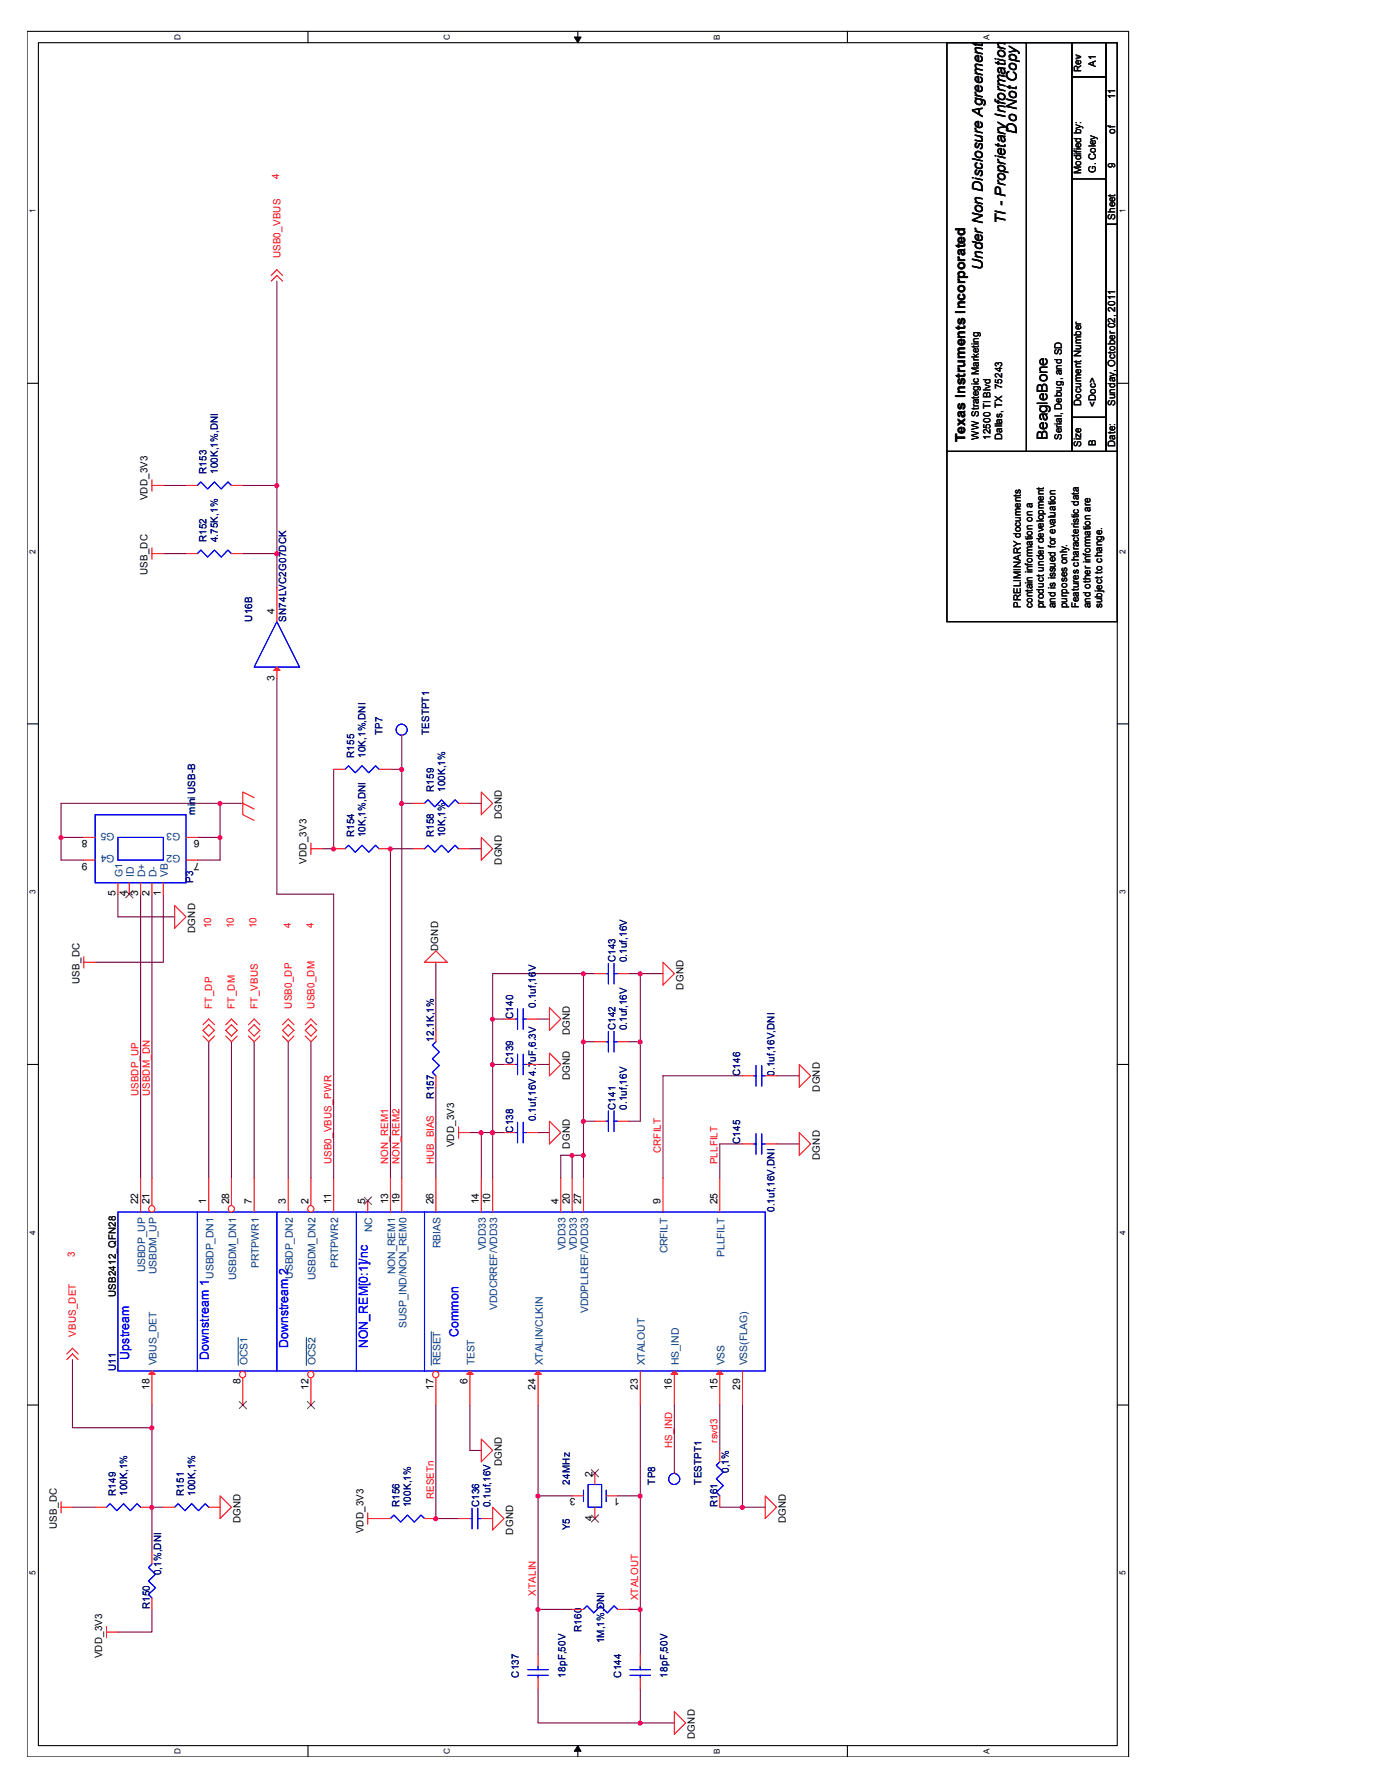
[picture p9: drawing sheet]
<svg xmlns="http://www.w3.org/2000/svg" width="216mm" height="279mm" viewBox="0 0 216 279" stroke-linecap="round" stroke-linejoin="round" font-family="sans-serif">
<path d="M4.2 4.9h172.5v270.3h-172.5zM6 6.7h168.9v266.7h-168.9z" fill="none" stroke="#000" stroke-width=".17"/>
<g fill="#fff">
<path d="M4.4 246h1.4v.7h-1.4z"/>
<path d="M175.1 246h1.4v.7h-1.4z"/>
</g>
<path d="M4.2 220h1.8M174.9 220h1.8" fill="none" stroke="#000" stroke-width=".17"/>
<g fill="#fff">
<path d="M4.4 192.7h1.4v.7h-1.4z"/>
<path d="M175.1 192.7h1.4v.7h-1.4z"/>
</g>
<path d="M4.2 166.7h1.8M174.9 166.7h1.8" fill="none" stroke="#000" stroke-width=".17"/>
<g fill="#fff">
<path d="M4.4 139.4h1.4v.6h-1.4z"/>
<path d="M175.1 139.4h1.4v.6h-1.4z"/>
</g>
<path d="M4.2 113.4h1.8M174.9 113.4h1.8" fill="none" stroke="#000" stroke-width=".17"/>
<g fill="#fff">
<path d="M4.4 86h1.4v.7h-1.4z"/>
<path d="M175.1 86h1.4v.7h-1.4z"/>
</g>
<path d="M4.2 60h1.8M174.9 60h1.8" fill="none" stroke="#000" stroke-width=".17"/>
<g fill="#fff">
<path d="M4.4 32.7h1.4v.7h-1.4z"/>
<path d="M175.1 32.7h1.4v.7h-1.4z"/>
<path d="M27.1 273.8h1.4v.9h-1.4z"/>
<path d="M27.1 5.3h1.4v.9h-1.4z"/>
<path d="M69.3 273.8h1.4v.9h-1.4z"/>
<path d="M69.3 5.3h1.4v.9h-1.4z"/>
</g>
<path d="M48.2 4.9v1.8M48.2 273.4v1.8" fill="none" stroke="#000" stroke-width=".17"/>
<g fill="#fff">
<path d="M111.5 273.9h1.4v.8h-1.4z"/>
<path d="M111.5 5.4h1.4v.8h-1.4z"/>
</g>
<path d="M90.5 4.9v1.8M90.5 273.4v1.8" fill="none" stroke="#000" stroke-width=".17"/>
<path d="M89.9 5.8h1.1l-.5 .9zM90.5 273.4l.5 .9h-1.1z" fill="#000" stroke="#000" stroke-width=".16"/>
<g fill="#fff">
<path d="M153.8 273.9h1.4v.8h-1.4z"/>
<path d="M153.8 5.4h1.4v.8h-1.4z"/>
</g>
<path d="M132.7 4.9v1.8M148.3 6.7h12.4v64h-12.4zM160.7 6.7h7.1v64h-7.1zM167.8 12h5.3v53.4h-5.3zM167.8 6.7h5.3v5.3h-5.3zM173.1 6.7h1.8v28.4h-1.8zM167.8 28h5.3M173.1 35.1h1.8v35.6h-1.8zM148.3 70.7h26.6v26.7h-26.6zM167.8 65.4h5.3v5.3h-5.3zM132.7 273.4v1.8" fill="none" stroke="#000" stroke-width=".17"/>
<g fill="none" stroke="#800040" stroke-width=".17">
<path d="M43.3 44v48M25.6 76h3.5M38 76h5.3M25.6 86.7h3.5M38 86.7h5.3M43.3 106.3v33.7h8.9v44.5M62.9 115.1v69.4M9.6 131.1h3.5M30.9 131.1h3.6M34.5 125.8v8.9h-3.6M38 125.8h-28.4v8.9h3.5M52.2 120.5v12.4h-1.7"/>
<path d="M61.1 120.5h1.8M62.9 125.8h1.8M64.7 132.9h-3.6v51.6M73.6 125.8h1.8M73.6 132.9h1.8M18.5 140v3.6h8.8M22 140v44.5M23.8 140v44.5M25.6 140v10.7h-10.7M68.2 150.7v10.7M77.1 159.6h1.8M84.2 159.6h1.8"/>
<path d="M91.4 152.5v23.1M93.1 152.5h-16v32M98.5 152.5h5.3M100.2 152.5v23.1h-1.7M32.7 163.2v21.3M36.2 163.2v21.3M39.8 163.2v21.3M45.1 163.2v21.3M48.7 163.2v21.3M68.2 170.3v14.2M73.6 177.4h5.3M75.4 177.4v7.1"/>
<path d="M77.1 166.7h1.8M84.2 177.4h1.8M84.2 166.7h1.8M91.4 163.2h1.7M93.1 175.6h-1.7v5.3M98.5 163.2h1.7M116.2 168.5h-12.4v16M116.2 179.2h-3.5v5.3M121.6 179.2h3.5M121.6 168.5h3.5M89.6 180.9v3.6M91.4 180.9h-3.6v3.6"/>
<path d="M91.4 180.9v3.6M11.3 212.9v10.7h12.5M11.3 236.1h3.6M23.8 220v23.2M23.8 236.1h1.8M68.2 220v17.8h3.6M73.6 220v7.2h1.8M84.2 220v14.3M89.6 234.3h-5.4v17.8M96.7 234.3h3.5M100.2 220v39.2M105.6 220v10.7"/>
<path d="M112.7 220v7.2M112.7 236.1h7.1M116.2 220v16.1M23.8 252.1v3.5h-5.3M84.2 252.1v7.1M84.2 252.1h5.4M98.5 252.1h1.7M84.2 264.5v5.3h21.4M100.2 264.5v5.3"/>
</g>
<g fill="#f0f" stroke="#f0f" stroke-width=".17">
<circle cx="89.6" cy="181" r=".32"/>
<circle cx="91.3" cy="152.5" r=".32"/>
<circle cx="77.1" cy="166.7" r=".32"/>
<circle cx="61.1" cy="133" r=".32"/>
<circle cx="116.2" cy="236.1" r=".32"/>
<circle cx="62.9" cy="125.8" r=".32"/>
<circle cx="62.9" cy="120.5" r=".32"/>
<circle cx="52.2" cy="133" r=".32"/>
<circle cx="34.4" cy="131.2" r=".32"/>
<circle cx="9.5" cy="131.2" r=".32"/>
<circle cx="34.4" cy="125.8" r=".32"/>
<circle cx="77.1" cy="177.4" r=".32"/>
<circle cx="75.3" cy="177.4" r=".32"/>
<circle cx="91.3" cy="181" r=".32"/>
<circle cx="91.3" cy="163.2" r=".32"/>
<circle cx="100.2" cy="152.5" r=".32"/>
<circle cx="100.2" cy="163.2" r=".32"/>
<circle cx="91.3" cy="175.6" r=".32"/>
<circle cx="68.2" cy="237.9" r=".32"/>
<circle cx="100.2" cy="269.9" r=".32"/>
<circle cx="100.2" cy="234.3" r=".32"/>
<circle cx="100.2" cy="252.1" r=".32"/>
<circle cx="84.2" cy="234.3" r=".32"/>
<circle cx="84.2" cy="252.1" r=".32"/>
<circle cx="77.1" cy="159.6" r=".32"/>
<circle cx="43.3" cy="76.1" r=".32"/>
<circle cx="23.8" cy="223.6" r=".32"/>
<circle cx="23.8" cy="236.1" r=".32"/>
<circle cx="43.3" cy="86.7" r=".32"/>
</g>
<g fill="none" stroke="#f00" stroke-width=".17">
<path d="M42.5 43.1l.8-.9 .9 .9M42.5 44l.8-.9 .9 .9M23.8 75.1v1.8M23.8 76h1.8M29.1 76h1.8M36.2 76h1.8M23.8 86.7h1.8M23.8 85.8v1.8M29.1 86.7h1.8M36.2 86.7h1.8M43.3 92v5.4M43.3 104.5v1.8"/>
<path d="M62.9 115.1h.1M13.1 134.7h1.8M13.1 131.1h1.8M18.5 138.3v1.7M20.2 138.3v1.7M22 138.3v1.7M23.8 138.3v1.7M25.6 138.3v1.7M29.1 134.7h1.8M29.1 131.1h1.8M38 125.8l1.8 .9M39.8 124.9l-1.8-.9v3.6l1.8 .9"/>
<path d="M48.7 132.9h1.8M48.7 132v1.8M52.2 132.9h1.8M52.2 120.5h1.8M59.4 132.9h1.7M59.4 120.5h1.7M64.7 132.9h1.8M64.7 125.8h1.8M71.8 132.9h1.8M71.8 125.8h1.8M75.4 124l1.7 1.8-1.7 1.8zM75.4 131.1l1.7 1.8-1.7 1.8z"/>
<path d="M13.1 150.7h1.8M13.1 149.8v1.8M27.3 141.8l1.8 1.8-1.8 1.8zM66.5 150.7l1.7-1.8 1.8 1.8zM78.9 159.6h1.8M82.5 159.6h1.7M86 157.8l1.8 1.8-1.8 1.8zM93.1 152.5h1.8M96.7 152.5h1.8M103.8 150.7l1.8 1.8-1.8 1.8zM31.8 162.3l.9 .9 .9-.9M31.8 160.5l.9-.9 .9 .9"/>
<path d="M32.7 160.5l.9 .9-.9 .9-.9-.9zM35.3 162.3l.9 .9 .9-.9M35.3 160.5l.9-.9 .9 .9M36.2 160.5l.9 .9-.9 .9-.9-.9zM38.9 162.3l.9 .9 .9-.9M38.9 160.5l.9-.9 .9 .9M39.8 160.5l.9 .9-.9 .9-.9-.9zM44.2 162.3l.9 .9 .9-.9M44.2 160.5l.9-.9 .9 .9M45.1 160.5l.9 .9-.9 .9-.9-.9zM47.8 162.3l.9 .9 .9-.9M47.8 160.5l.9-.9 .9 .9"/>
<path d="M48.7 160.5l.9 .9-.9 .9-.9-.9zM71.8 177.4h1.8M71.8 176.5v1.8M78.9 177.4h1.8M78.9 166.7h1.8M82.5 177.4h1.7M82.5 166.7h1.7M86 164.9l1.8 1.8-1.8 1.8zM86 175.6l1.8 1.8-1.8 1.8zM93.1 175.6h1.8M93.1 163.2h1.8M96.7 175.6h1.8"/>
<path d="M96.7 163.2h1.8M116.2 168.5h1.8M116.2 179.2h1.8M119.8 168.5h1.8M119.8 179.2h1.8M125.1 177.4l1.8 1.8-1.8 1.7zM125.1 166.7l1.8 1.8-1.8 1.8zM22 184.5v5.3M10.5 212l.8-.8 .9 .8M10.5 212.9l.8-.9 .9 .9M9.6 236.1h1.7M9.6 235.2v1.7"/>
<path d="M14.9 236.1h1.8M22 236.1h1.8M25.6 236.1h1.7M32.7 236.1h1.8M34.5 234.3l1.7 1.8-1.7 1.7zM57.6 237.8h3.5M57.6 236.9v1.8M66.5 237.8h1.7M75.4 225.4l1.7 1.8-1.7 1.7zM77.1 236.1l1.8 1.7-1.8 1.8zM89.6 234.3h1.8M93.1 230.7v1.8"/>
<path d="M93.1 236.1v1.7M94.9 234.3h1.8M105.6 230.7h.1M112.7 227.2v1.7M112.7 234.3v1.8M119.8 234.3l1.8 1.8-1.8 1.7zM16.7 255.6h1.8M16.7 254.7v1.8M23.8 243.2v1.7M23.8 250.3v1.8M84.2 259.2v1.7M89.6 252.1h1.8"/>
<path d="M96.7 252.1h1.8M100.2 259.2v1.7M84.2 262.7v1.8M100.2 262.7v1.8M105.6 268.1l1.8 1.7-1.8 1.8z"/>
</g>
<g fill="none" stroke="#00f" stroke-width=".17">
<path d="M30.9 76l.6-.5 1 1.1 1.1-1.1 1 1.1 1.1-1.1 .5 .5M30.9 86.7l.6-.6 1 1.1 1.1-1.1 1 1.1 1.1-1.1 .5 .6M43.3 97.4l3.6 7.1h-7.1zM14.9 127.6h14.2v10.7h-14.2zM18.5 131.1h7.1v3.6h-7.1zM54 120.5l.6-.6 1 1.1 1.1-1.1 1 1.1 1.1-1.1 .6 .6M54 132.9l.6-.5 1 1.1 1.1-1.1 1 1.1 1.1-1.1 .6 .5M66.5 132.9l.5-.5 1.1 1.1 1-1.1 1.1 1.1 1-1.1 .6 .5M66.5 125.8l.5-.5 1.1 1.1 1-1.1 1.1 1.1 1-1.1 .6 .5M80.7 159.6h.3M81 158v3.2M81.9 158v3.2"/>
<path d="M81.9 159.6h.6M94.9 152.5h.3M95.2 150.9v3.2M96.1 150.9v3.2M96.1 152.5h.6M80.7 166.7h.3M80.7 177.4h.3M81 165.1v3.2M81 175.8v3.2M81.9 166.7h.6M81.9 165.1v3.2M81.9 175.8v3.2"/>
<path d="M81.9 177.4h.6M94.9 175.6h.3M94.9 163.2h.3M95.2 161.5v3.3M95.2 174v3.2M96.1 175.6h.6M96.1 161.5v3.3M96.1 174v3.2M96.1 163.2h.6M118 168.5h.4M118 179.2h.4M118.4 166.9v3.2"/>
<path d="M118.4 177.5v3.3M119.3 168.5h.5M119.3 166.9v3.2M119.3 177.5v3.3M119.3 179.2h.5M18.5 189.8h101.3v24.9h-101.3zM30.9 189.8v24.9M43.3 189.8v24.9M55.8 189.8v24.9M66.5 189.8v24.9M16.7 236.1l.5-.6 1.1 1.1 1-1.1 1.1 1.1 1.1-1.1 .5 .6M27.3 236.1l.6-.6 1.1 1.1 1-1.1 1.1 1.1 1-1.1 .6 .6"/>
<path d="M61.1 237.8l.6-.5 1 1.1 1.1-1.1 1.1 1.1 1-1.1 .6 .5M91.4 233.4v1.8M92.1 232.5h2.1v3.6h-2.1zM94.9 233.4v1.8M112.7 228.9l-.6 .6 1.1 1-1.1 1.1 1.1 1.1-1.1 1 .6 .6M23.8 244.9l-.6 .6 1.1 1-1.1 1.1 1.1 1.1-1.1 1 .6 .6M91.4 252.1l.5-.6 1.1 1.1 1-1.1 1.1 1.1 1-1.1 .6 .6M82.6 261.5h3.3M82.6 262.4h3.3M84.2 260.9v.6M84.2 262.4v.3M98.6 261.5h3.3"/>
<path d="M98.6 262.4h3.3M100.2 260.9v.6M100.2 262.4v.3"/>
<circle cx="62.9" cy="114.3" r=".87"/>
<circle cx="105.5" cy="231.6" r=".87"/>
</g>
<path d="M43.3 104.5l.6 .5h-1.1z" fill="#f00" stroke="#f00" stroke-width=".17"/>
<path d="M19.7 139.5l1.1 1.1M20.8 139.4l-1.1 1.2M92.6 230.2l1.1 1.1M92.6 237.3l1.1 1.1M93.7 230.1l-1.1 1.2M93.7 237.2l-1.1 1.2" fill="none" stroke="#804000" stroke-width=".16"/>
<circle cx="23.8" cy="189.3" r=".5" fill="#fff" stroke="#f00" stroke-width=".17"/>
<path d="M23.8 184.5v4.3M32.7 184.5v5.3M45.1 184.5v5.3" fill="none" stroke="#f00" stroke-width=".17"/>
<circle cx="36.2" cy="189.3" r=".5" fill="#fff" stroke="#f00" stroke-width=".17"/>
<path d="M36.2 184.5v4.3" fill="none" stroke="#f00" stroke-width=".17"/>
<circle cx="48.7" cy="189.3" r=".5" fill="#fff" stroke="#f00" stroke-width=".17"/>
<path d="M39.8 184.5v5.3M48.7 184.5v4.3M52.2 184.5v5.3M23.8 214.7v5.3" fill="none" stroke="#f00" stroke-width=".17"/>
<path d="M23.3 215.2l.5-.5 .5 .5z" fill="#f00" stroke="#f00" stroke-width=".17"/>
<circle cx="38" cy="215.3" r=".5" fill="#fff" stroke="#f00" stroke-width=".17"/>
<path d="M38 215.8v4.2" fill="none" stroke="#f00" stroke-width=".17"/>
<path d="M37.5 219.5l1.1 1.1M38.6 219.5l-1.1 1.1" fill="none" stroke="#804000" stroke-width=".16"/>
<path d="M37.3 209.5v4.3" fill="none" stroke="#004080" stroke-width=".16"/>
<circle cx="48.7" cy="215.3" r=".5" fill="#fff" stroke="#f00" stroke-width=".17"/>
<path d="M57.6 188v1.8M61.1 184.5v5.3M62.9 184.5v5.3M68.2 184.5v5.3M48.7 215.8v4.2M84.2 214.7v5.3M100.2 214.7v5.3" fill="none" stroke="#f00" stroke-width=".17"/>
<path d="M57 187.5l1.2 1.1M58.2 187.5l-1.2 1.1M48.1 219.5l1.2 1.1M49.3 219.5l-1.2 1.1" fill="none" stroke="#804000" stroke-width=".16"/>
<path d="M48 209.5v4.3" fill="none" stroke="#004080" stroke-width=".16"/>
<path d="M83.7 215.2l.5-.5 .6 .5z" fill="#f00" stroke="#f00" stroke-width=".17"/>
<circle cx="68.2" cy="215.3" r=".5" fill="#fff" stroke="#f00" stroke-width=".17"/>
<g fill="none" stroke="#f00" stroke-width=".17">
<path d="M68.2 161.4v1.8M68.2 168.5v1.8M75.4 184.5v5.3M77.1 184.5v5.3M87.8 184.5v5.3M89.6 184.5v5.3M91.4 184.5v5.3M103.8 184.5v5.3M112.7 184.5v5.3M68.2 215.8v4.2M73.6 214.7v5.3M105.6 214.7v5.3"/>
<path d="M112.7 214.7v5.3M116.2 214.7v5.3M71.8 237.8h1.8M75.4 237.8h1.7"/>
</g>
<path d="M67.5 208.5v5.3" fill="none" stroke="#004080" stroke-width=".16"/>
<g fill="#f00" stroke="#f00" stroke-width=".17">
<path d="M112.2 215.2l.5-.5 .5 .5z"/>
<path d="M73.1 215.2l.5-.5 .5 .5z"/>
<path d="M105.1 215.2l.5-.5 .5 .5z"/>
</g>
<path d="M68.2 163.2l-.5 .5 1.1 1.1-1.1 1 1.1 1.1-1.1 1 .5 .6M73.6 237.8h.3M73.9 236.2v3.2M74.8 237.8h.6M74.8 236.2v3.2" fill="none" stroke="#00f" stroke-width=".17"/>
<g fill="#f0f" stroke="#f0f" stroke-width=".17">
<circle cx="89.6" cy="181" r=".32"/>
<circle cx="91.3" cy="152.5" r=".32"/>
<circle cx="77.1" cy="166.7" r=".32"/>
<circle cx="61.1" cy="133" r=".32"/>
<circle cx="116.2" cy="236.1" r=".32"/>
<circle cx="62.9" cy="125.8" r=".32"/>
<circle cx="62.9" cy="120.5" r=".32"/>
<circle cx="52.2" cy="133" r=".32"/>
<circle cx="34.4" cy="131.2" r=".32"/>
<circle cx="9.5" cy="131.2" r=".32"/>
<circle cx="34.4" cy="125.8" r=".32"/>
<circle cx="77.1" cy="177.4" r=".32"/>
<circle cx="75.3" cy="177.4" r=".32"/>
<circle cx="91.3" cy="181" r=".32"/>
<circle cx="91.3" cy="163.2" r=".32"/>
<circle cx="100.2" cy="152.5" r=".32"/>
<circle cx="100.2" cy="163.2" r=".32"/>
<circle cx="91.3" cy="175.6" r=".32"/>
<circle cx="68.2" cy="237.9" r=".32"/>
<circle cx="100.2" cy="269.9" r=".32"/>
<circle cx="100.2" cy="234.3" r=".32"/>
<circle cx="100.2" cy="252.1" r=".32"/>
<circle cx="84.2" cy="234.3" r=".32"/>
<circle cx="84.2" cy="252.1" r=".32"/>
<circle cx="77.1" cy="159.6" r=".32"/>
<circle cx="43.3" cy="76.1" r=".32"/>
<circle cx="23.8" cy="223.6" r=".32"/>
<circle cx="23.8" cy="236.1" r=".32"/>
<circle cx="43.3" cy="86.7" r=".32"/>
</g>
<g font-size="2.3">
<text x="159.2" y="20.9" transform="rotate(-90 159.2 20.9)">Do Not Copy</text>
<text x="157.4" y="35.1" transform="rotate(-90 157.4 35.1)">TI - Proprietary Information</text>
<text x="153.9" y="42.2" transform="rotate(-90 153.9 42.2)">Under Non Disclosure Agreement</text>
<text x="164" y="68.9" transform="rotate(-90 164 68.9)">BeagleBone</text>
</g>
<text font-size="2.1" x="151.1" y="69.3" transform="rotate(-90 151.1 69.3)">Texas Instruments Incorporated</text>
<g font-size="1.9" fill="#00f">
<text x="71.8" y="209.4" transform="rotate(-90 71.8 209.4)">Common</text>
<text x="20.2" y="212.9" transform="rotate(-90 20.2 212.9)">Upstream</text>
<text x="32.7" y="212.9" transform="rotate(-90 32.7 212.9)">Downstream 1</text>
<text x="45.1" y="211.2" transform="rotate(-90 45.1 211.2)">Downstream 2</text>
<text x="57.6" y="211.2" transform="rotate(-90 57.6 211.2)">NON_REM[0:1]/nc</text>
</g>
<g font-size="1.6">
<text x="169.2" y="11.3" transform="rotate(-90 169.2 11.3)">Rev</text>
<text x="171.6" y="10.4" transform="rotate(-90 171.6 10.4)">A1</text>
<text x="174.6" y="15.6" transform="rotate(-90 174.6 15.6)">11</text>
<text x="174.6" y="20.9" transform="rotate(-90 174.6 20.9)">of</text>
<text x="169.2" y="27.3" transform="rotate(-90 169.2 27.3)">Modified by:</text>
<text x="171.6" y="27.1" transform="rotate(-90 171.6 27.1)">G. Coley</text>
<text x="174.6" y="26.2" transform="rotate(-90 174.6 26.2)">9</text>
<text x="174.6" y="34.4" transform="rotate(-90 174.6 34.4)">Sheet</text>
<text x="169.2" y="63.6" transform="rotate(-90 169.2 63.6)">Document Number</text>
<text x="171.6" y="63.8" transform="rotate(-90 171.6 63.8)">&lt;Doc&gt;</text>
<text x="174.6" y="63.6" transform="rotate(-90 174.6 63.6)">Sunday, October 02, 2011</text>
<text x="153.2" y="68.9" transform="rotate(-90 153.2 68.9)">WW Strategic Marketing</text>
<text x="155.1" y="68.9" transform="rotate(-90 155.1 68.9)">12500 TI Blvd</text>
<text x="156.9" y="68.9" transform="rotate(-90 156.9 68.9)">Dallas, TX 75243</text>
<text x="166.2" y="68.9" transform="rotate(-90 166.2 68.9)">Serial, Debug, and SD</text>
<text x="169.2" y="70" transform="rotate(-90 169.2 70)">Size</text>
<text x="171.6" y="69.8" transform="rotate(-90 171.6 69.8)">B</text>
<text x="174.6" y="70" transform="rotate(-90 174.6 70)">Date:</text>
<text x="23.1" y="78.4" transform="rotate(-90 23.1 78.4)">VDD_3V3</text>
<text x="23.1" y="90.1" transform="rotate(-90 23.1 90.1)">USB_DC</text>
<text x="159.8" y="95.3" transform="rotate(-90 159.8 95.3)">PRELIMINARY documents</text>
<text x="161.6" y="95.3" transform="rotate(-90 161.6 95.3)">contain information on a</text>
<text x="163.4" y="95.3" transform="rotate(-90 163.4 95.3)">product under development</text>
<text x="165.3" y="95.3" transform="rotate(-90 165.3 95.3)">and is issued for evaluation</text>
<text x="167.1" y="95.3" transform="rotate(-90 167.1 95.3)">purposes only.</text>
<text x="168.9" y="95.3" transform="rotate(-90 168.9 95.3)">Features characteristic data</text>
<text x="170.7" y="95.3" transform="rotate(-90 170.7 95.3)">and other information are</text>
<text x="172.6" y="95.3" transform="rotate(-90 172.6 95.3)">subject to change.</text>
<text x="43" y="96.1" transform="rotate(-90 43 96.1)">4</text>
<text x="43" y="106.6" transform="rotate(-90 43 106.6)">3</text>
<text x="13.7" y="131.5" transform="rotate(-180 13.7 131.5)">8</text>
<text x="31.2" y="131.5" transform="rotate(-180 31.2 131.5)">6</text>
<text x="78.6" y="128.3" transform="rotate(-90 78.6 128.3)">DGND</text>
<text x="13.7" y="135.1" transform="rotate(-180 13.7 135.1)">9</text>
<text x="31.2" y="135.1" transform="rotate(-180 31.2 135.1)">7</text>
<text x="48" y="135.3" transform="rotate(-90 48 135.3)">VDD_3V3</text>
<text x="78.6" y="135.4" transform="rotate(-90 78.6 135.4)">DGND</text>
<text x="18.1" y="140.4" transform="rotate(-90 18.1 140.4)">5</text>
<text x="19.9" y="140.4" transform="rotate(-90 19.9 140.4)">4</text>
<text x="21.6" y="140.4" transform="rotate(-90 21.6 140.4)">3</text>
<text x="23.4" y="140.4" transform="rotate(-90 23.4 140.4)">2</text>
<text x="25.2" y="140.4" transform="rotate(-90 25.2 140.4)">1</text>
<text x="30.6" y="146.1" transform="rotate(-90 30.6 146.1)">DGND</text>
<text x="68.6" y="148.9" transform="rotate(-90 68.6 148.9)">DGND</text>
<text x="12.4" y="154.1" transform="rotate(-90 12.4 154.1)">USB_DC</text>
<text x="107" y="155" transform="rotate(-90 107 155)">DGND</text>
<text x="89.2" y="162.1" transform="rotate(-90 89.2 162.1)">DGND</text>
<text x="89.2" y="169.2" transform="rotate(-90 89.2 169.2)">DGND</text>
<text x="128.4" y="171" transform="rotate(-90 128.4 171)">DGND</text>
<text x="71.1" y="179.7" transform="rotate(-90 71.1 179.7)">VDD_3V3</text>
<text x="89.2" y="179.9" transform="rotate(-90 89.2 179.9)">DGND</text>
<text x="128.4" y="181.7" transform="rotate(-90 128.4 181.7)">DGND</text>
<text x="21.6" y="188.6" transform="rotate(-90 21.6 188.6)">22</text>
<text x="23.4" y="188.6" transform="rotate(-90 23.4 188.6)">21</text>
<text x="32.3" y="188.6" transform="rotate(-90 32.3 188.6)">1</text>
<text x="35.9" y="188.6" transform="rotate(-90 35.9 188.6)">28</text>
<text x="39.4" y="188.6" transform="rotate(-90 39.4 188.6)">7</text>
<text x="44.7" y="188.6" transform="rotate(-90 44.7 188.6)">3</text>
<text x="48.3" y="188.6" transform="rotate(-90 48.3 188.6)">2</text>
<text x="51.9" y="188.6" transform="rotate(-90 51.9 188.6)">11</text>
<text x="57.2" y="188.6" transform="rotate(-90 57.2 188.6)">5</text>
<text x="60.7" y="188.6" transform="rotate(-90 60.7 188.6)">13</text>
<text x="62.5" y="188.6" transform="rotate(-90 62.5 188.6)">19</text>
<text x="67.9" y="188.6" transform="rotate(-90 67.9 188.6)">26</text>
<text x="75" y="188.6" transform="rotate(-90 75 188.6)">14</text>
<text x="76.7" y="188.6" transform="rotate(-90 76.7 188.6)">10</text>
<text x="87.4" y="188.6" transform="rotate(-90 87.4 188.6)">4</text>
<text x="89.2" y="188.6" transform="rotate(-90 89.2 188.6)">20</text>
<text x="91" y="188.6" transform="rotate(-90 91 188.6)">27</text>
<text x="103.4" y="188.6" transform="rotate(-90 103.4 188.6)">9</text>
<text x="112.3" y="188.6" transform="rotate(-90 112.3 188.6)">25</text>
<text x="18.1" y="203.2" transform="rotate(-90 18.1 203.2)">USB2412_QFN28</text>
<text x="23.4" y="217.7" transform="rotate(-90 23.4 217.7)">18</text>
<text x="37.6" y="216.8" transform="rotate(-90 37.6 216.8)">8</text>
<text x="48.3" y="217.7" transform="rotate(-90 48.3 217.7)">12</text>
<text x="67.9" y="217.7" transform="rotate(-90 67.9 217.7)">17</text>
<text x="73.2" y="216.8" transform="rotate(-90 73.2 216.8)">6</text>
<text x="83.9" y="217.7" transform="rotate(-90 83.9 217.7)">24</text>
<text x="99.9" y="217.7" transform="rotate(-90 99.9 217.7)">23</text>
<text x="105.2" y="217.7" transform="rotate(-90 105.2 217.7)">16</text>
<text x="112.3" y="217.7" transform="rotate(-90 112.3 217.7)">15</text>
<text x="115.9" y="217.7" transform="rotate(-90 115.9 217.7)">29</text>
<text x="78.6" y="229.7" transform="rotate(-90 78.6 229.7)">DGND</text>
<text x="92.8" y="231.3" transform="rotate(-90 92.8 231.3)">2</text>
<text x="8.9" y="239.4" transform="rotate(-90 8.9 239.4)">USB_DC</text>
<text x="37.7" y="238.5" transform="rotate(-90 37.7 238.5)">DGND</text>
<text x="90.1" y="234.7" transform="rotate(-180 90.1 234.7)">3</text>
<text x="92.8" y="238.2" transform="rotate(-90 92.8 238.2)">4</text>
<text x="97" y="234.7" transform="rotate(-180 97 234.7)">1</text>
<text x="123" y="238.5" transform="rotate(-90 123 238.5)">DGND</text>
<text x="56.9" y="240.2" transform="rotate(-90 56.9 240.2)">VDD_3V3</text>
<text x="80.3" y="240.3" transform="rotate(-90 80.3 240.3)">DGND</text>
<text x="16" y="259.7" transform="rotate(-90 16 259.7)">VDD_3V3</text>
<text x="108.8" y="272.3" transform="rotate(-90 108.8 272.3)">DGND</text>
</g>
<g font-size="1.6" fill="#f00">
<text x="43.7" y="28" transform="rotate(-90 43.7 28)">4</text>
<text x="43.9" y="40.5" transform="rotate(-90 43.9 40.5)">USB0_VBUS</text>
<text x="33.1" y="145.4" transform="rotate(-90 33.1 145.4)">10</text>
<text x="36.6" y="145.4" transform="rotate(-90 36.6 145.4)">10</text>
<text x="40.2" y="145.4" transform="rotate(-90 40.2 145.4)">10</text>
<text x="45.5" y="145.4" transform="rotate(-90 45.5 145.4)">4</text>
<text x="49.1" y="145.4" transform="rotate(-90 49.1 145.4)">4</text>
<text x="33.2" y="158" transform="rotate(-90 33.2 158)">FT_DP</text>
<text x="36.8" y="158" transform="rotate(-90 36.8 158)">FT_DM</text>
<text x="40.3" y="158" transform="rotate(-90 40.3 158)">FT_VBUS</text>
<text x="45.7" y="158" transform="rotate(-90 45.7 158)">USB0_DP</text>
<text x="49.2" y="158" transform="rotate(-90 49.2 158)">USB0_DM</text>
<text x="21.7" y="171.7" transform="rotate(-90 21.7 171.7)">USBDP_UP</text>
<text x="23.5" y="171.7" transform="rotate(-90 23.5 171.7)">USBDM_DN</text>
<text x="51.9" y="182.4" transform="rotate(-90 51.9 182.4)">USB0_VBUS_PWR</text>
<text x="60.8" y="182.4" transform="rotate(-90 60.8 182.4)">NON_REM1</text>
<text x="62.6" y="182.4" transform="rotate(-90 62.6 182.4)">NON_REM2</text>
<text x="67.9" y="182.4" transform="rotate(-90 67.9 182.4)">HUB_BIAS</text>
<text x="103.5" y="180.6" transform="rotate(-90 103.5 180.6)">CRFILT</text>
<text x="112.4" y="182.4" transform="rotate(-90 112.4 182.4)">PLLFILT</text>
<text x="11.7" y="196.9" transform="rotate(-90 11.7 196.9)">3</text>
<text x="11.9" y="209.4" transform="rotate(-90 11.9 209.4)">VBUS_DET</text>
<text x="105.2" y="226.8" transform="rotate(-90 105.2 226.8)">HS_IND</text>
<text x="112.4" y="225.9" transform="rotate(-90 112.4 225.9)">rsvd3</text>
<text x="67.9" y="234.8" transform="rotate(-90 67.9 234.8)">RESETn</text>
<text x="83.9" y="249.9" transform="rotate(-90 83.9 249.9)">XTALIN</text>
<text x="99.9" y="250.7" transform="rotate(-90 99.9 250.7)">XTALOUT</text>
</g>
<g font-size="1.6" fill="#000080">
<text x="32.3" y="74.3" transform="rotate(-90 32.3 74.3)">R153</text>
<text x="34.1" y="74.3" transform="rotate(-90 34.1 74.3)">100K,1%,DNI</text>
<text x="32.3" y="84.9" transform="rotate(-90 32.3 84.9)">R152</text>
<text x="34.1" y="84.9" transform="rotate(-90 34.1 84.9)">4.75K,1%</text>
<text x="39.5" y="97.4" transform="rotate(-90 39.5 97.4)">U16B</text>
<text x="44.8" y="97.4" transform="rotate(-90 44.8 97.4)">SN74LVC2G07DCK</text>
<text x="55.5" y="118.7" transform="rotate(-90 55.5 118.7)">R155</text>
<text x="57.2" y="118.7" transform="rotate(-90 57.2 118.7)">10K,1%,DNI</text>
<text x="59.9" y="115.1" transform="rotate(-90 59.9 115.1)">TP7</text>
<text x="67.2" y="115.1" transform="rotate(-90 67.2 115.1)">TESTPT1</text>
<text x="67.9" y="124" transform="rotate(-90 67.9 124)">R159</text>
<text x="69.7" y="124" transform="rotate(-90 69.7 124)">100K,1%</text>
<text x="30.6" y="127.6" transform="rotate(-90 30.6 127.6)">mini USB-B</text>
<text x="55.5" y="131.1" transform="rotate(-90 55.5 131.1)">R154</text>
<text x="57.2" y="131.1" transform="rotate(-90 57.2 131.1)">10K,1%,DNI</text>
<text x="67.9" y="131.1" transform="rotate(-90 67.9 131.1)">R158</text>
<text x="69.7" y="131.1" transform="rotate(-90 69.7 131.1)">10K,1%</text>
<text x="30.2" y="138.3" transform="rotate(-90 30.2 138.3)">P3</text>
<text x="96.4" y="150.7" transform="rotate(-90 96.4 150.7)">C143</text>
<text x="98.1" y="150.7" transform="rotate(-90 98.1 150.7)">0.1uf,16V</text>
<text x="80.3" y="159.6" transform="rotate(-90 80.3 159.6)">C140</text>
<text x="83.9" y="157.8" transform="rotate(-90 83.9 157.8)">0.1uf,16V</text>
<text x="96.4" y="161.4" transform="rotate(-90 96.4 161.4)">C142</text>
<text x="98.1" y="161.4" transform="rotate(-90 98.1 161.4)">0.1uf,16V</text>
<text x="67.9" y="163.2" transform="rotate(-90 67.9 163.2)">12.1K,1%</text>
<text x="80.3" y="166.7" transform="rotate(-90 80.3 166.7)">C139</text>
<text x="67.9" y="172" transform="rotate(-90 67.9 172)">R157</text>
<text x="96.4" y="173.8" transform="rotate(-90 96.4 173.8)">C141</text>
<text x="98.1" y="173.8" transform="rotate(-90 98.1 173.8)">0.1uf,16V</text>
<text x="115.9" y="168.5" transform="rotate(-90 115.9 168.5)">C146</text>
<text x="121.2" y="168.5" transform="rotate(-90 121.2 168.5)">0.1uf,16V,DNI</text>
<text x="80.3" y="177.4" transform="rotate(-90 80.3 177.4)">C138</text>
<text x="83.9" y="175.6" transform="rotate(-90 83.9 175.6)">0.1uf,16V 4.7uF,6.3V</text>
<text x="115.9" y="179.2" transform="rotate(-90 115.9 179.2)">C145</text>
<text x="121.2" y="189.8" transform="rotate(-90 121.2 189.8)">0.1uf,16V,DNI</text>
<text x="18.1" y="214.7" transform="rotate(-90 18.1 214.7)">U11</text>
<text x="89.2" y="232.5" transform="rotate(-90 89.2 232.5)">24MHz</text>
<text x="102.6" y="232.5" transform="rotate(-90 102.6 232.5)">TP8</text>
<text x="109.9" y="232.5" transform="rotate(-90 109.9 232.5)">TESTPT1</text>
<text x="114.1" y="230.7" transform="rotate(-90 114.1 230.7)">0,1%</text>
<text x="18.1" y="234.3" transform="rotate(-90 18.1 234.3)">R149</text>
<text x="19.9" y="234.3" transform="rotate(-90 19.9 234.3)">100K,1%</text>
<text x="28.8" y="234.3" transform="rotate(-90 28.8 234.3)">R151</text>
<text x="30.6" y="234.3" transform="rotate(-90 30.6 234.3)">100K,1%</text>
<text x="62.6" y="236.1" transform="rotate(-90 62.6 236.1)">R156</text>
<text x="64.3" y="236.1" transform="rotate(-90 64.3 236.1)">100K,1%</text>
<text x="75" y="236.1" transform="rotate(-90 75 236.1)">C136</text>
<text x="76.8" y="236.1" transform="rotate(-90 76.8 236.1)">0.1uf,16V</text>
<text x="89.2" y="239.6" transform="rotate(-90 89.2 239.6)">Y5</text>
<text x="112.4" y="236.1" transform="rotate(-90 112.4 236.1)">R161</text>
<text x="25.2" y="246.7" transform="rotate(-90 25.2 246.7)">0,1%,DNI</text>
<text x="23.5" y="252.1" transform="rotate(-90 23.5 252.1)">R150</text>
<text x="91" y="255.6" transform="rotate(-90 91 255.6)">R160</text>
<text x="94.6" y="257.4" transform="rotate(-90 94.6 257.4)">1M,1%,DNI</text>
<text x="81.2" y="262.7" transform="rotate(-90 81.2 262.7)">C137</text>
<text x="88.5" y="262.7" transform="rotate(-90 88.5 262.7)">18pF,50V</text>
<text x="97.2" y="262.7" transform="rotate(-90 97.2 262.7)">C144</text>
<text x="104.5" y="262.7" transform="rotate(-90 104.5 262.7)">18pF,50V</text>
</g>
<g font-size="1.6" fill="#004080">
<text x="17.9" y="130.4" transform="rotate(-180 17.9 130.4)">G5</text>
<text x="28.2" y="130.4" transform="rotate(-180 28.2 130.4)">G3</text>
<text x="17.9" y="133.9" transform="rotate(-180 17.9 133.9)">G4</text>
<text x="19.2" y="137.4" transform="rotate(-90 19.2 137.4)">G1</text>
<text x="21" y="137.4" transform="rotate(-90 21 137.4)">ID</text>
<text x="22.7" y="137.4" transform="rotate(-90 22.7 137.4)">D+</text>
<text x="24.5" y="137.4" transform="rotate(-90 24.5 137.4)">D-</text>
<text x="26.3" y="137.4" transform="rotate(-90 26.3 137.4)">VB</text>
<text x="28.2" y="133.9" transform="rotate(-180 28.2 133.9)">G2</text>
<text x="58.3" y="193" transform="rotate(-90 58.3 193)">NC</text>
<text x="69" y="195.5" transform="rotate(-90 69 195.5)">RBIAS</text>
<text x="76.1" y="195.8" transform="rotate(-90 76.1 195.8)">VDD33</text>
<text x="88.5" y="195.8" transform="rotate(-90 88.5 195.8)">VDD33</text>
<text x="90.3" y="195.8" transform="rotate(-90 90.3 195.8)">VDD33</text>
<text x="104.5" y="196.3" transform="rotate(-90 104.5 196.3)">CRFILT</text>
<text x="113.4" y="196.9" transform="rotate(-90 113.4 196.9)">PLLFILT</text>
<text x="22.7" y="199.3" transform="rotate(-90 22.7 199.3)">USBDP_UP</text>
<text x="24.5" y="199.5" transform="rotate(-90 24.5 199.5)">USBDM_UP</text>
<text x="33.4" y="200.2" transform="rotate(-90 33.4 200.2)">USBDP_DN1</text>
<text x="37" y="200.5" transform="rotate(-90 37 200.5)">USBDM_DN1</text>
<text x="40.5" y="198.6" transform="rotate(-90 40.5 198.6)">PRTPWR1</text>
<text x="45.8" y="200.2" transform="rotate(-90 45.8 200.2)">USBDP_DN2</text>
<text x="49.4" y="200.5" transform="rotate(-90 49.4 200.5)">USBDM_DN2</text>
<text x="53" y="198.6" transform="rotate(-90 53 198.6)">PRTPWR2</text>
<text x="61.8" y="199.6" transform="rotate(-90 61.8 199.6)">NON_REM1</text>
<text x="63.6" y="208" transform="rotate(-90 63.6 208)">SUSP_IND/NON_REM0</text>
<text x="77.9" y="205.1" transform="rotate(-90 77.9 205.1)">VDDCRREF/VDD33</text>
<text x="92.1" y="205.7" transform="rotate(-90 92.1 205.7)">VDDPLLREF/VDD33</text>
<text x="24.5" y="213.8" transform="rotate(-90 24.5 213.8)">VBUS_DET</text>
<text x="38.7" y="213.8" transform="rotate(-90 38.7 213.8)">OCS1</text>
<text x="49.4" y="213.8" transform="rotate(-90 49.4 213.8)">OCS2</text>
<text x="69" y="213.8" transform="rotate(-90 69 213.8)">RESET</text>
<text x="74.3" y="213.8" transform="rotate(-90 74.3 213.8)">TEST</text>
<text x="85" y="213.8" transform="rotate(-90 85 213.8)">XTALIN/CLKIN</text>
<text x="101" y="213.8" transform="rotate(-90 101 213.8)">XTALOUT</text>
<text x="106.3" y="213.8" transform="rotate(-90 106.3 213.8)">HS_IND</text>
<text x="113.4" y="213.8" transform="rotate(-90 113.4 213.8)">VSS</text>
<text x="117" y="213.8" transform="rotate(-90 117 213.8)">VSS(FLAG)</text>
</g>
<g font-size="1.3">
<text x="28.2" y="6.2" transform="rotate(-90 28.2 6.2)">D</text>
<text x="70.4" y="6.2" transform="rotate(-90 70.4 6.2)">C</text>
<text x="112.7" y="6.2" transform="rotate(-90 112.7 6.2)">B</text>
<text x="154.9" y="6.2" transform="rotate(-90 154.9 6.2)">A</text>
<text x="5.5" y="33.4" transform="rotate(-90 5.5 33.4)">1</text>
<text x="176.2" y="33.4" transform="rotate(-90 176.2 33.4)">1</text>
<text x="5.5" y="86.7" transform="rotate(-90 5.5 86.7)">2</text>
<text x="176.2" y="86.7" transform="rotate(-90 176.2 86.7)">2</text>
<text x="5.5" y="140" transform="rotate(-90 5.5 140)">3</text>
<text x="176.2" y="140" transform="rotate(-90 176.2 140)">3</text>
<text x="5.5" y="193.4" transform="rotate(-90 5.5 193.4)">4</text>
<text x="176.2" y="193.4" transform="rotate(-90 176.2 193.4)">4</text>
<text x="5.5" y="246.7" transform="rotate(-90 5.5 246.7)">5</text>
<text x="176.2" y="246.7" transform="rotate(-90 176.2 246.7)">5</text>
<text x="28.2" y="274.7" transform="rotate(-90 28.2 274.7)">D</text>
<text x="70.4" y="274.7" transform="rotate(-90 70.4 274.7)">C</text>
<text x="112.7" y="274.7" transform="rotate(-90 112.7 274.7)">B</text>
<text x="154.9" y="274.7" transform="rotate(-90 154.9 274.7)">A</text>
</g>
</svg>
